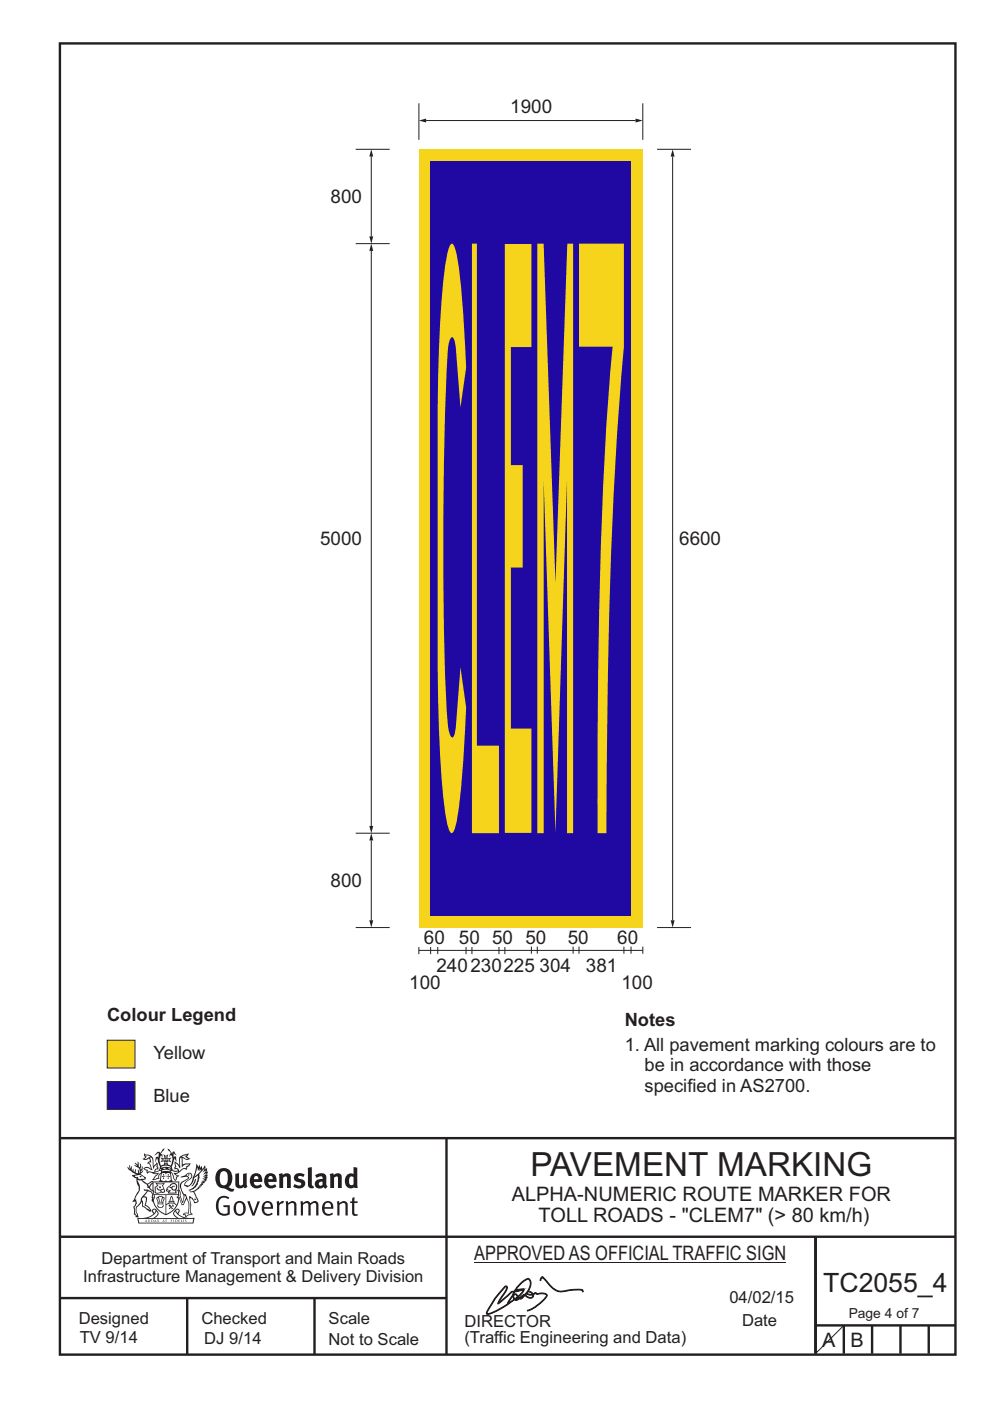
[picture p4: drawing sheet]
<svg xmlns="http://www.w3.org/2000/svg" width="210mm" height="297mm" viewBox="0 0 210 297" stroke-linecap="round" stroke-linejoin="round" font-family="sans-serif">
<g fill="none" stroke="#231f20" stroke-width=".51">
<path d="M12.7 9.2h190v278h-190zM12.7 241.3h189.9M94.7 241.4v45.8M12.7 275.2h82M12.7 262.2h190.1M39.7 275.2v12M66.7 275.2v12M173 262.2v24.8M173 281h29.7M179 281v6M185 281v6M191 281v6"/>
<path d="M197 281v6"/>
</g>
<path d="M100.6 267.7h66.2" fill="none" stroke="#231f20" stroke-width=".21"/>
<g fill="#231f20">
<path d="M47 248.5a2.55 2.55 0 0 0 0 2.7l.3 .1a.81 .81 0 0 0 1-.9v-.6a1.04 1.04 0 0 0-1.1-1.5zM46.3 248.1a1.82 1.82 0 0 1 2.1-.2 1.82 1.82 0 0 1 .9 1.9 2.29 2.29 0 0 1-.8 1.9l.7 .3h.5l-.2 .6a2.87 2.87 0 0 1-2-.7 2.12 2.12 0 0 1-1.7-3.1z" fill-rule="evenodd"/>
<path d="M49.9 248.9l.8-.2v2a.46 .46 0 0 0 .2 .6 .46 .46 0 0 0 .7-.2v-2.2l.7-.2v2.4l.2 .5-.6 .4-.2-.3a1.02 1.02 0 0 1-1.2 .2 1.02 1.02 0 0 1-.6-1.1z" fill-rule="evenodd"/>
<path d="M54 249.5l-.1 .5h.9a.49 .49 0 0 0-.2-.6 .49 .49 0 0 0-.6 .1zM53.4 249.2a1.34 1.34 0 0 1 1.6-.3 1.34 1.34 0 0 1 .6 1.5v.2h-1.7a.77 .77 0 0 0 .5 .8 .77 .77 0 0 0 .9-.3l.3 .4a1.59 1.59 0 0 1-2.1 .2 1.59 1.59 0 0 1-.4-2z" fill-rule="evenodd"/>
<path d="M57 249.5l-.1 .5h.9a.49 .49 0 0 0-.2-.6 .49 .49 0 0 0-.6 .1zM56.4 249.2a1.34 1.34 0 0 1 1.6-.3 1.34 1.34 0 0 1 .7 1.5v.2h-1.8a.77 .77 0 0 0 .5 .8 .77 .77 0 0 0 .9-.3l.3 .4a1.59 1.59 0 0 1-2 .2 1.59 1.59 0 0 1-.5-2z" fill-rule="evenodd"/>
<path d="M59.1 248.9l.8-.2 .1 .4a.95 .95 0 0 1 1-.3 .95 .95 0 0 1 .7 .8v2.3h-.8v-2.3a.46 .46 0 0 0-.8 .1v2.2h-.9z" fill-rule="evenodd"/>
<path d="M62.5 249.1a1.75 1.75 0 0 1 2.1-.1l-.2 .5-.6-.2a.43 .43 0 0 0-.6 .3l.4 .3a1.04 1.04 0 0 1 1.2 1.2 1.04 1.04 0 0 1-1.4 .9l-1.2-.4 .3-.6 1 .4 .4-.4a.88 .88 0 0 0-1-.5l-.4-.2-.1-.4z" fill-rule="evenodd"/>
<path d="M65.3 247.6l.8-.2 .1 3.8 .2 .2 .2 .5a.88 .88 0 0 1-1-.1 .88 .88 0 0 1-.3-1z" fill-rule="evenodd"/>
<path d="M67.8 250.6a.43 .43 0 0 0-.1 .7 .43 .43 0 0 0 .7-.1v-.7zM66.8 249.2a1.7 1.7 0 0 1 2.4 .1v1.8l.3 .4-.4 .5-.5-.3a1.03 1.03 0 0 1-1.7-.2 1.03 1.03 0 0 1 .8-1.5h.7v-.4a.8 .8 0 0 0-1.2 .1z" fill-rule="evenodd"/>
<path d="M69.9 248.9l.8-.2 .1 .4a.95 .95 0 0 1 1-.3 .95 .95 0 0 1 .7 .8v2.3h-.8v-2.3a.46 .46 0 0 0-.8 .1v2.2h-.8z" fill-rule="evenodd"/>
<path d="M74.3 249.5a1.48 1.48 0 0 0 0 1.7l.4 .1 .3-.2v-1.5l-.3-.2zM75 247.4l.8 .2 .1 4.3h-.7l-.1-.2a1.26 1.26 0 0 1-1.4 0 1.26 1.26 0 0 1-.6-1.3 1.29 1.29 0 0 1 .5-1.3 1.29 1.29 0 0 1 1.4-.2z" fill-rule="evenodd"/>
<path d="M46.4 253.9a1.72 1.72 0 0 1 2.2 0l-.2 .3a1.24 1.24 0 0 0-1.4-.1 1.24 1.24 0 0 0-.7 1.3 1.49 1.49 0 0 0 1.3 2l.7-.2v-1.3h-.9l-.1-.4h1.4v2a1.93 1.93 0 0 1-2.2-.1 1.93 1.93 0 0 1-.7-2.2l.2-.7z" fill-rule="evenodd"/>
<path d="M50.3 255.2a1.65 1.65 0 0 0 .3 2.2 .99 .99 0 0 0 1-1.5 .78 .78 0 0 0-.4-.8 .78 .78 0 0 0-.9 .1zM50 254.9a1.33 1.33 0 0 1 1.6-.1 1.33 1.33 0 0 1 .5 1.5 1.31 1.31 0 0 1-1.3 1.5 1.31 1.31 0 0 1-1.3-1.6l.1-.5z" fill-rule="evenodd"/>
<path d="M52.5 254.7l.4-.1 .9 2.6 .8-2.5h.5l-1.1 3h-.5z" fill-rule="evenodd"/>
<path d="M56.2 255.2l-.2 .7h1.4a.7 .7 0 0 0-.3-.8 .7 .7 0 0 0-.9 .1zM55.9 255a1.22 1.22 0 0 1 1.5-.2 1.22 1.22 0 0 1 .5 1.5h-1.9a.93 .93 0 0 0 .5 1 .93 .93 0 0 0 1.2-.2l.1 .3a1.43 1.43 0 0 1-1.7 .1 1.43 1.43 0 0 1-.6-1.7z" fill-rule="evenodd"/>
<path d="M58.7 254.8l.4-.2 .1 .5 .4-.3 .6-.2-.2 .6a.66 .66 0 0 0-.8 .6v1.9h-.4z" fill-rule="evenodd"/>
<path d="M60.6 254.8l.4-.2 .1 .5a.94 .94 0 0 1 1-.4 .94 .94 0 0 1 .8 .7v2.3h-.5l-.1-2.5a.81 .81 0 0 0-1.2 .3v2.2h-.4z" fill-rule="evenodd"/>
<path d="M63.7 254.7l.5-.1 .1 .5 .4-.3a.78 .78 0 0 1 1.1 .3 .9 .9 0 0 1 1-.5 .9 .9 0 0 1 .7 .8v2.3h-.4l-.1-2.5a.67 .67 0 0 0-1.1 .3v2.2h-.5v-2.4l-.4-.2-.7 .4v2.2h-.5z" fill-rule="evenodd"/>
<path d="M69 255.2l-.2 .7h1.4a.7 .7 0 0 0-.3-.8 .7 .7 0 0 0-.9 .1zM68.7 255a1.22 1.22 0 0 1 1.5-.2 1.22 1.22 0 0 1 .5 1.5h-1.9a.93 .93 0 0 0 .5 1 .93 .93 0 0 0 1.2-.2l.1 .3a1.44 1.44 0 0 1-1.7 .1 1.44 1.44 0 0 1-.6-1.7z" fill-rule="evenodd"/>
<path d="M71.4 254.8l.5-.2 .1 .5a.94 .94 0 0 1 1-.4 .94 .94 0 0 1 .7 .7v2.3h-.4l-.1-2.5a.81 .81 0 0 0-1.2 .3v2.2h-.5z" fill-rule="evenodd"/>
<path d="M74.7 254l.5-.2v.9h.7l-.1 .4h-.7l.1 2.2 .1 .1h.5l.1 .3a.75 .75 0 0 1-1.2-.6v-2h-.4v-.4h.4z" fill-rule="evenodd"/>
<path d="M30.8 244.9l1.1 .3-.9 .5h-.4l.5-.5zM31.8 245.5l.2-.1a2.44 2.44 0 0 1 .4 2l.1 .4 .7-1-.1 .6 .3 .3a.57 .57 0 0 0-.6 .8l-1-.2-.5 .2 .1-.5-.7-.2 .6-.2 1 .5 .1-.1-.6-1.3-.2-.1 .5-.1zM30.7 244.5l-.2 .4 .3 .4-.6 .4a1.04 1.04 0 0 0 1.4-.1l.2 .7h-.4l-.2 .4a.94 .94 0 0 1 .9 1.1l-.2-.1a1.16 1.16 0 0 0-1.5-.1l.3 .4 .4 .2 .1 .5 .2 .2v-.2a.94 .94 0 0 1 1.1 .2h.9l-1.2 1.2a1.13 1.13 0 0 0 1.2-.2l.4-.1-.1-.4 .5-.7a.83 .83 0 0 0-.6 1.1l-.3-.1-.7 .3 1.1-1.4-.5 .2-.5-.1 1.3-.5-.2-.2-.8 .4v-.3l.2-.2 .3 .1 .1-.3-.2-.4v-.6l-.2-.3-.6 .9v-.7a1.42 1.42 0 0 0-1.7-1.8z" fill-rule="evenodd"/>
<path d="M38.5 245.3l.5-.3 .7-.1-.6 .3 .8 .5h-.3zM38.3 245.5h.2l.1 2a1.69 1.69 0 0 1 1.5-.7l-.7 .5 .1 .5a1.1 1.1 0 0 0-1.5 .6l-.1-.5-.2-.2h-.5l.2-.4-.2-.7a1.42 1.42 0 0 1 .8 1.1l.2-.1zM37.1 246.2l.1 1-.2 .3v.5l.6-.1 .1 .2a.96 .96 0 0 1-1.1-.1l-.1 .1a1.06 1.06 0 0 0 1.3 .2v.1a.72 .72 0 0 1-1 .2l.3 .5 .6 .3-.4 .1-.1 .7-.3-.4-.3-1.1-.4-.4 .4 .9a1.54 1.54 0 0 0 .6 1.2l.2-.3a.58 .58 0 0 1 .5-.7l.1-.2h-.3l-.4-.3 .9-.5a.93 .93 0 0 1 1.1-.5l.1 .2 .2-.1 .1-.5a.99 .99 0 0 0 .7-.9l-1.3 .1-.4 .3v-1.5l.9 .4 .8-.3h-.3l-.5-.4 .4-.7-.7 .2a1.46 1.46 0 0 0-1.3 2.1v.4l-.2-.4z" fill-rule="evenodd"/>
<path d="M35.6 248.9l.2 .1-.1 .4h.3l-.3 .1v.5l-.1-.6h-.3l.3-.1z" fill-rule="evenodd"/>
<path d="M34.6 248.9l.2 .1-.1 .3 .4 .1h-.4v.6l-.1-.5-.3-.1h.3z" fill-rule="evenodd"/>
<path d="M34.3 248.8a.57 .57 0 0 1 .9 .2 .57 .57 0 0 1 .9-.2l.2 1.4-.2 .1a.57 .57 0 0 1-.9-.1 .69 .69 0 0 1-1.1 0zM34.2 248.1l-.3 2.1-.2 .4h2.9l-.1-.4-.3-2.1h-.2v.3l-.8-.1-.9 .1 .1-.3z" fill-rule="evenodd"/>
<path d="M34.2 252.4a.3 .3 0 0 0 .6 0 .3 .3 0 0 0-.6 0zM33.3 251l.3 .3-.3 .3a.79 .79 0 0 0 0 1.3l.8-.2-.1-.3a.55 .55 0 0 1-.7-.6h.1l.1 .3 .4 .1 .8-.2-.4-.7 .4-.3-.7 .1zM33 250.7l1.1 .2 .9-.2-.4 .7 .4 1.1a.56 .56 0 0 1-.8 .3l-.2 .1a.73 .73 0 0 1-.9 .1 .73 .73 0 0 1-.3-.9v-.4l.5-.4z" fill-rule="evenodd"/>
<path d="M35.6 251.9l.7-.5a.58 .58 0 0 1 1-.1 .58 .58 0 0 1-.5 .9l-.2-.3a.43 .43 0 0 1 .6-.3v-.1a.57 .57 0 0 0-.8 .2l-.2-.1-.3 .2 .4 .1a.55 .55 0 0 0 .9 .5v.5h-1.3l.3-.4-.1-.2-.6 .1 .2-.2-.2-.1zM35.4 251.8l-.1 .2a.39 .39 0 0 0 .2 .7l.3-.1-.2 .5h1.9l-.1-.8a.86 .86 0 0 0-.1-1.4 .86 .86 0 0 0-1.3 .4z" fill-rule="evenodd"/>
<path d="M36 254.8h.8v.2h-.8zM36.4 253.8l.2 .8h-.4zM36.4 253.5l-.3 .5-.1 .6h-.2v.4l-.7 .4 .1 .2a1.48 1.48 0 0 1 2.2 .1l.2-.1-.6-.5v-.5h-.2l-.1-.6z" fill-rule="evenodd"/>
<path d="M35.8 255.4l.3 .1 .2 .3 .3-.2-.2-.2a.38 .38 0 0 1 .4 .5l-.1-.2-.3 .3 .3 .2-.3 .2-.1-.3-.4 .3-.1-.2 .4-.3-.2-.1-.1 .1z" fill-rule="evenodd"/>
<path d="M34.5 254h.2v.2l-.3 .6h-.1zM33.6 255.3h.9v.2a.55 .55 0 0 1-.8 .4v-.2h-.2zM33.4 254h.2l.2 .8h-.2zM33.6 255h.8l.1 .1-.8 .1zM33.8 253.7h.5l-.2 1.1h-.2zM33.3 253.8l-.1 .3 .3 1.2a.48 .48 0 0 0-.1 .5 .48 .48 0 0 0 .4 .3l.6-.1a.49 .49 0 0 0 .2-.7l.3-1.2-.1-.3a1.42 1.42 0 0 0-1.5 0z" fill-rule="evenodd"/>
<path d="M33.6 251.6h.5l.1 .3h-.4z" fill-rule="evenodd"/>
<path d="M41.3 250.1l.3-.2-.2 .9-.6 .7h-.2l.5-.7z" fill-rule="evenodd"/>
<path d="M39.7 249l.3-.2 .5 .2a.88 .88 0 0 1-.6 1.1 1.22 1.22 0 0 0-.8 1.3l.5 .2a.72 .72 0 0 0 .9-.4l.5-.8 .2-.6 .8-.6v.3a2.85 2.85 0 0 1-2 2.8l.1 .1a2.13 2.13 0 0 0 1.9-1.5l-.1-.2a2.01 2.01 0 0 0 .3-1.8l1.2-1.3-.4 1 .7-.5-.7 1 .8-.4-.8 .8 .7-.1-.9 .5 .8-.1-.8 .4h.7l-.8 .3 .3 .2h-.4l.2 .4-.4-.1 .2 .3h-.4l.1 .3h-.1a2.16 2.16 0 0 1-2 1l.1 .2h.4a.76 .76 0 0 1 .7 .7l.5 1.2-.6 .2a1.45 1.45 0 0 0-1.2-1.3l.3 1.8-.1 1.9 .4 .2a1.07 1.07 0 0 0-1.2 .4v-.3l-.5-.2a.87 .87 0 0 1 1-.1l.1-.7a4.4 4.4 0 0 0-.6-3.1l-.1-.3h-.2a2.16 2.16 0 0 1-.7-2.2l.3-.3 1.2-.8a.55 .55 0 0 0-.4-.7zM37.8 252.4a.76 .76 0 0 1 .3 1.1l.6 1.6 .4-1.7 .2 .1a.61 .61 0 0 1-.1 .9l-.3 .9h-.2l-.7-1.6-.3 .1a1.18 1.18 0 0 0 .1-1.4zM41.8 247.5l.2 .8 .3-.6v.6l.3-.5a1.9 1.9 0 0 1-1.1 1.4l-.3 .3zM38.2 249.6l1.4-.1 .2 .1v.3l-.5 .3a1.26 1.26 0 0 0-1 1.9l.2 .7a1.84 1.84 0 0 1 .2 2l-.4-1.3a.96 .96 0 0 0-.4-1.3l-.4 .3a.78 .78 0 0 1-.1 1.3l.2 .2h.4l.4 1.1a.38 .38 0 0 0 .2 .4 .38 .38 0 0 0 .4-.1l.6-1.2a2.94 2.94 0 0 1 .3 2.5v.5l-.8-.1-.3 .4v.2l.4-.1 .1 .4 .2 .1a1.02 1.02 0 0 1 1.3-.5l-.1-.4-.3-.1 .2-1.7-.3-1.4 .1 .1a1.14 1.14 0 0 1 .7 .9 .63 .63 0 0 0 .9-.2 .63 .63 0 0 0-.2-.8l-.6-1.3 .9-.6 .2-.3 .2-.1v-.2h.3l-.1-.3h.4l-.1-.3 .5-.1-.2-.2 .5-.4 .1-.2-.3 .1 .5-.6-.3 .1 .3-.6-.4 .1 .4-.5v-.3l-.3 .2 .1-.6v-.3l-.4 .3-.1-.8-.5 .8-.2-.7-.2 .5-.3-.8-.1 .6-.5-.8-.1 1.4-.7 1.9a1.81 1.81 0 0 1-.9 1.4l-.6-.2a1.75 1.75 0 0 1 1.1-1.2 .75 .75 0 0 0 .1-1.3 .75 .75 0 0 0-1.2 .5z" fill-rule="evenodd"/>
<path d="M41.2 254.2l.3-.1 .1 .3h-.4z" fill-rule="evenodd"/>
<path d="M29.4 258.4h11.6l-.2 .8h-11.3zM31.3 258.2l.5-.1a2.48 2.48 0 0 0 1.4-1.3l.2 .6-.5 .5-.4 .3zM32.5 256.6l.3-.2 .2 .2-.3 .6zM37.2 256.8a2.65 2.65 0 0 0 1.8 1.4h-1.1l-.5-.3-.5-.5zM37.4 256.6l.2-.2 .3 .2-.3 .6zM29.2 258.2l.1 1.2h11.7l.3-1.1-.2-.1a4.1 4.1 0 0 1-3.3-.9l.3-.4-.1-.5a1.06 1.06 0 0 0-1.3 .9l.2 .4 .6 .5h-4.7l.3-.1a.84 .84 0 0 0 .6-.7 .84 .84 0 0 0-.5-.9l-.3-.2-.5 .1-.1 .5 .3 .4a4.2 4.2 0 0 1-3.4 .9z" fill-rule="evenodd"/>
<path d="M31 258.7l.1 .2h-.2zM31 258.6l-.3 .5 .4-.1 .2 .1z" fill-rule="evenodd"/>
<path d="M31.3 258.6h.2v.4a.25 .25 0 0 0 .3-.1 .25 .25 0 0 0-.1-.3h.1a.29 .29 0 0 1 0 .4 .29 .29 0 0 1-.4 0 .29 .29 0 0 1 0-.4z" fill-rule="evenodd"/>
<path d="M32.2 258.6a.22 .22 0 0 1 .3 .2 .22 .22 0 0 1-.3 .2zM32 258.6v.5a.33 .33 0 0 0 .5-.1 .33 .33 0 0 0 0-.4 .33 .33 0 0 0-.5 0z" fill-rule="evenodd"/>
<path d="M32.9 258.7l.1 .2h-.2zM32.9 258.6l-.2 .5 .3-.1 .2 .1z" fill-rule="evenodd"/>
<path d="M33.3 258.6h.2v.2l.3-.2-.2 .2 .2 .3-.3-.2-.1 .2h-.1l.2-.3z" fill-rule="evenodd"/>
<path d="M34.7 258.7l.1 .2h-.2zM34.7 258.6l-.3 .5 .4-.1 .2 .1z" fill-rule="evenodd"/>
<path d="M35 258.6h.4h-.1v.5h-.2l.1-.5z" fill-rule="evenodd"/>
<path d="M36.2 258.6h.3h-.2v.2h.2h-.2l.1 .3h-.2z" fill-rule="evenodd"/>
<path d="M36.7 258.6h.2v.5h-.2z" fill-rule="evenodd"/>
<path d="M37.3 258.6a.22 .22 0 0 1 .3 .2 .22 .22 0 0 1-.3 .2zM37.1 258.6v.5a.33 .33 0 0 0 .5-.1 .33 .33 0 0 0 0-.4 .33 .33 0 0 0-.5 0z" fill-rule="evenodd"/>
<path d="M37.8 258.6h.3h-.1v.2h.1h-.1v.2l.1 .1h-.3z" fill-rule="evenodd"/>
<path d="M38.3 258.6h.3l-.1 .4 .2 .1h-.4z" fill-rule="evenodd"/>
<path d="M38.9 258.6h.2v.5h-.2z" fill-rule="evenodd"/>
<path d="M39.3 258.6h.2l-.2 .1 .2 .2-.1 .2h-.1v-.2l.2 .1z" fill-rule="evenodd"/>
<path d="M34.2 247.4a1.51 1.51 0 0 1 2 .2 2.67 2.67 0 0 0-2.1 0zM35.7 247.6l.4 .2 .1 .2-.4-.1zM34.6 247.7l.4-.1 .2 .2h-.4zM34 247.9l.3 .1-.3 .1zM34.9 246.9l.3-.2 .2 .2zM34.9 245.7h.2v.4h-.2zM35 245.1l.2 .2 .2-.2-.1 .4h-.2zM35.1 246.3h.2l.1 .4-.2-.2-.2 .2zM35.3 245.7h.2v.4h-.2zM34.4 245.7l.3 .1v.2l-.3 .1 .2-.2zM35.7 245.8l.3-.1-.2 .2 .2 .2-.4-.1zM32.7 244.9l1-.5-.1 1-.2-.1-.4 .1-.2 1.1 .5-1 .2 .9a1.84 1.84 0 0 1 .3 1.7l.4 .1a2.48 2.48 0 0 1 2.2 .1l.2-.3-.2-.7 .7-1.7 .4 .6-.2-1-.2-.1-.2 .3v-.9l.6 .4-.6-.7h-.3l-.1 .4-.5-.8-.5-.3 .2 .4 .5 .6-.4 .7 .4-.3a2.06 2.06 0 0 1 0 2.2l-.6-.2-.1-.6 .1-.1 .8 .2-.4-.5 .4-.5-.7 .2-.2-.2 .2-.7-.5 .4-.5-.4 .2 .7-.2 .2-.7-.2 .4 .5-.4 .5 .7-.2 .2 .1-.2 .6-.5 .2a2.02 2.02 0 0 1 0-2.2l.3 .5-.1-.6-.3-.1 .8-1.2-.5 .3-.4 .7-.2-.3a.8 .8 0 0 0-.8 .5z" fill-rule="evenodd"/>
<path d="M29.2 250.1l.3 .2a.61 .61 0 0 1 .8 .3l.3 .2a.8 .8 0 0 1 .6 1l.4 .1 .5 .6a1 1 0 0 1 .5 1l-.1 .7v-.5h-.1a.96 .96 0 0 0-.8-1.3l-.3-.2h-.6l-.1-.1-.2 .1 .2 .3h.5l-1.1 1.4-.2 .9-.4 .6a1.33 1.33 0 0 0-.5 1.8l.2 .5a1.26 1.26 0 0 1-.5-1.4l-.1-.4a1.56 1.56 0 0 0 .4-1.7l-.3 .2 .2-.5a3.2 3.2 0 0 0 .7-3zM30.4 253.9h.4a2.06 2.06 0 0 1-.1 1.6l.7 .5 .4 .5-.6-.2-.8-.6-.1-.9a.51 .51 0 0 1 .1-.9zM28.6 249.3a1.52 1.52 0 0 1 2.1 .6l-1.1 .1-.2-.1-.2-.4-.4 .1zM27.5 247v.8l-.3-.4-.2 .1a3.1 3.1 0 0 0 2 1.5l-1 .1 .5 .6 .5 .1v1.1a1.84 1.84 0 0 1-.2 2.5l-.4 .9-.4 .4 .3 .1 .4-.1 .1 .4-.2 .5-.3 .2 .1 1.8 .2-.1 .2 .6h.2l.4-.1-.1-.5a1.3 1.3 0 0 1-.1-1.6l.8-1.1 .2 1.1 .6 .2 .4 .6 .2-.2 .2 .4 .5-.1a1.85 1.85 0 0 0-1.2-1.3l.1-.3a1.39 1.39 0 0 0 0-1.5h-.5l.5-.6a.66 .66 0 0 1 .9-.4 .66 .66 0 0 1 .3 .9l-.1 .4h.2v.1l-.2 .3 .2 .5 .2-.3a2.24 2.24 0 0 0 .1-2.2 .73 .73 0 0 1-.7-.6 .73 .73 0 0 1 .5-.8l.1-.2a.94 .94 0 0 0-.9 .8 .48 .48 0 0 1-.1-.5 .48 .48 0 0 1 .5-.3l.5-.3a.51 .51 0 0 0-.8 .2l-.5 .3-1-.8 .6-.1 .1-.5-1.1-.7 .5-.4v-.4l-.5 .5 .1-.2a.69 .69 0 0 0 .2-1.1v.5l-.3 .2 .1-1.1-.3-.2 .1 .6-.1 .2-.4-1.2v.6l-.7-.3 .6 .6-.6-.2 .2 .3a1 1 0 0 1 .8 1.5l-.2-.8v.8l-.5-.2-.1-.7-.2 .6-.2-.1v-.6l-.2 .4-.2-.2 .1-.7-.2 .5z" fill-rule="evenodd"/>
<path d="M29.5 249.5l.3-.2 .3 .3z" fill-rule="evenodd"/>
<path d="M32.4 250.5h5.6v2l-.2-.1v-1.7h-5.2v2.5h5.2v-.8l.1 .2-.1 1.1v-.3h-2.5v4a4.1 4.1 0 0 0 2.6-3.6l.1-.1a4 4 0 0 1-2.8 3.9 4.2 4.2 0 0 1-2.8-4.7l.1 1.3 .1-.1a3.8 3.8 0 0 0 2.5 3.3v-4h-2.5l-.2-.9z" fill-rule="evenodd"/>
<circle cx="40" cy="249.1" r=".17"/>
</g>
<path d="M22.7 229.3h5.9v5.9h-5.9z" fill-rule="evenodd" fill="#1f09a2" stroke="#231f20" stroke-width=".21"/>
<path d="M22.7 220.5h5.9v5.9h-5.9z" fill-rule="evenodd" fill="#f5d41b" stroke="#231f20" stroke-width=".21"/>
<path d="M139.4 31.7h7.2M142.7 33.2v161.9M139.4 196.7h7.2" fill="none" stroke="#231f20" stroke-width=".21"/>
<g fill="#231f20">
<path d="M142.7 31.7l.4 1.5h-.8z"/>
<path d="M142.3 195.1h.8l-.4 1.6z"/>
</g>
<path d="M90.4 25.6h44.4" fill="none" stroke="#231f20" stroke-width=".21"/>
<g fill="#231f20">
<path d="M134.8 25.1l1.5 .5-1.5 .4z"/>
<path d="M88.8 25.6l1.6-.5v.9z"/>
</g>
<path d="M88.8 21.9v7.7M136.3 21.9v7.7M75.4 51.7h7.3M78.7 53.2v121.9M75.4 176.7h7.3" fill="none" stroke="#231f20" stroke-width=".21"/>
<g fill="#231f20">
<path d="M78.7 51.7l.5 1.5h-.9z"/>
<path d="M78.3 175.1h.9l-.5 1.6z"/>
</g>
<path d="M78.7 178.2v16.9M75.4 196.7h7.3" fill="none" stroke="#231f20" stroke-width=".21"/>
<g fill="#231f20">
<path d="M78.3 195.1h.9l-.5 1.6z"/>
<path d="M78.7 176.7l.5 1.5h-.9z"/>
</g>
<path d="M75.4 31.7h7.3M78.7 33.2v16.9" fill="none" stroke="#231f20" stroke-width=".21"/>
<g fill="#231f20">
<path d="M78.3 50.1h.9l-.5 1.6z"/>
<path d="M78.7 31.7l.5 1.5h-.9z"/>
</g>
<path d="M88.8 31.7h47.5v165h-47.5z" fill="#f5d41b"/>
<path d="M91.3 34.2h42.5v160h-42.5z" fill="#1f09a2"/>
<g fill="#f5d41b">
<path d="M95.7 51.7l.4 .1a13.6 13.6 0 0 1 1.3 5.5l.9 10.4 .6 10.2-1.2 8.5-1-12.1a4.5 4.5 0 0 0-.7-2.8h-.2a2.81 2.81 0 0 0-.7 2 833.3 833.3 0 0 0-.3 78.1l.3 2.8a3 3 0 0 0 .7 2l.3-.1a4.6 4.6 0 0 0 .6-2.7l1-12.1 1.2 8.5-.9 14.2a65.2 65.2 0 0 1-1.6 11.6l-.3 .7-.3 .2-.4-.3a37.4 37.4 0 0 1-1.7-10.7l-.6-10.2-.3-12.5v-53.4a264.7 264.7 0 0 1 1.7-33.7 8.1 8.1 0 0 1 1.2-4.2z" fill-rule="evenodd"/>
<path d="M100.1 51.7h1.1v106.4h4.6v18.6h-5.7z" fill-rule="evenodd"/>
<path d="M107.1 51.7h5.6v21.9h-4.3v25h2.5v21.7h-2.5v34.2h4.3v22.1h-5.6z" fill-rule="evenodd"/>
<path d="M114 51.7h1.3l2.5 71.9 2.5-71.9h1.3v125h-1.3v-74.9l-2.5 74.9-2.5-74.9v74.9h-1.3z" fill-rule="evenodd"/>
<path d="M122.8 51.7h9.5v21.8a1116.9 1116.9 0 0 0-3.6 94.3l-.1 8.9h-1.8a1320.4 1320.4 0 0 1 2.2-92.2l.9-11h-7.1z" fill-rule="evenodd"/>
</g>
<g fill="none" stroke="#231f20" stroke-width=".21">
<path d="M88.8 201.5h47.5M88.8 200.8v1.5M91.3 200.8v1.5M92.8 200.8v1.5M98.8 200.8v1.5M100.1 200.8v1.5M105.8 200.8v1.5M107.1 200.8v1.5M112.7 200.7v1.5M114 200.7v1.5M121.6 200.7v1.5M122.8 200.7v1.5"/>
<path d="M132.3 200.7v1.5M133.8 200.7v1.5M136.3 200.7v1.5M179 281l-6 6"/>
</g>
<path d="M114.9 270.8l.2-.1 .9 .9a4.5 4.5 0 0 0 3 2.1l2-.3a3.9 3.9 0 0 1 2.6 .2l.1 .2-.1 .1-.2-.3h-2.4a3.9 3.9 0 0 1-4.6-1.3l-1.4-1.5-.3 .7h-.1zM107.1 272.7l.3-.1 .2 .2-.1 .7-1.7 2.7 2-1.7a1.43 1.43 0 0 1 1.3-.7 6.4 6.4 0 0 1 2.9-2.8 1.1 1.1 0 0 1 .6 1.7l-.5 1.1 .6 .1 .4 .4 .3-.2 .8 .1a2.31 2.31 0 0 1 1.7 .2l.2 .2a7.5 7.5 0 0 1-4.2 3.4v-.2a7.7 7.7 0 0 0 4-3.2 1.44 1.44 0 0 0-1.5-.3l-.4 .1-.5-.2-.3 .2a.73 .73 0 0 1-.7 .9l-.6-.2-.6-.4a1.32 1.32 0 0 1-1.3 .7l-.4 .3a1.2 1.2 0 0 0-1.4 .5l-.5 .4a9.7 9.7 0 0 1-4.5 2v-.1a18.5 18.5 0 0 1 3.9-5.8zM111.7 274.2l-.2 .4 .9 .5 .5-.1 .1-.5a1.2 1.2 0 0 1-1.3-.3zM110.4 272.2l-.9 1.3 1.5-.3 .2 .2a2.73 2.73 0 0 1-1.3 1.6l.1 .2 .7-.5a2.88 2.88 0 0 0 1.6-3.2 .48 .48 0 0 0-.4-.3 .48 .48 0 0 0-.5 .3zM111.9 274l-.1 .1a.91 .91 0 0 0 1.1 .3l-.6-.4zM109.3 273.6v.1l1.2-.3zM109.2 273.9l-.3 .6 .5-.2 .4 .6a2.34 2.34 0 0 0 1.2-1.5zM107.2 272.8a19.2 19.2 0 0 0-3.9 5.7 9.5 9.5 0 0 0 4.3-2l1.4-2.6-.5 .1-2.1 1.9-.8 .5a3.3 3.3 0 0 1 1-1.8l.7-1.1 .1-.7zM108.7 274.8l-.9 1.5 1.3-.8zM108.9 274.7l.3 .7a.47 .47 0 0 0 .4-.4 .47 .47 0 0 0-.2-.5zM109.3 275.5h.3l.3-.2-.1-.2zM110.3 275.3l.3-.1 .6-.6z" fill="#231f20" stroke="#231f20" stroke-width=".21"/>
<text font-size="7.1" fill="#231f20" x="112.5" y="249.4">PAVEMENT MARKING</text>
<text font-size="5.6" fill="#231f20" x="174.6" y="273.9">TC2055_4</text>
<g font-size="4.2" fill="#231f20">
<text x="108.6" y="254.6">ALPHA-NUMERIC ROUTE MARKER FOR</text>
<text x="114.2" y="259.2">TOLL ROADS - &quot;CLEM7&quot; (&gt; 80 km/h)</text>
<text x="100.6" y="267.2">APPROVED AS OFFICIAL TRAFFIC SIGN</text>
<text x="174.4" y="285.6">A</text>
<text x="180.4" y="285.6">B</text>
</g>
<g font-size="4" fill="#231f20">
<text x="108.2" y="24.1">1900</text>
<text x="70.1" y="43.1">800</text>
<text x="67.9" y="115.5">5000</text>
<text x="144.1" y="115.6">6600</text>
<text x="70.1" y="188.1">800</text>
<text x="89.9" y="200.2">60</text>
<text x="97.3" y="200.2">50</text>
<text x="104.4" y="200.2">50</text>
<text x="111.4" y="200.2">50</text>
<text x="120.4" y="200.2">50</text>
<text x="130.9" y="200.2">60</text>
<text x="86.8" y="209.7">100</text>
<text x="92.6" y="206.1">240230225</text>
<text x="114.5" y="206.1">304</text>
<text x="124.3" y="206.1">381</text>
<text x="131.8" y="209.7">100</text>
</g>
<g font-size="3.9" fill="#231f20">
<text x="22.7" y="216.4">Colour Legend</text>
<text x="132.5" y="217.6">Notes</text>
<text x="32.5" y="224.5">Yellow</text>
<text x="132.5" y="222.8">1. All pavement marking colours are to</text>
<text x="136.7" y="227.1">be in accordance with those</text>
<text x="32.5" y="233.6">Blue</text>
<text x="136.7" y="231.4">specified in AS2700.</text>
</g>
<g font-size="3.5" fill="#231f20">
<text x="21.5" y="267.9">Department of Transport and Main Roads</text>
<text x="17.7" y="271.8">Infrastructure Management &amp; Delivery Division</text>
<text x="16.7" y="280.7">Designed</text>
<text x="42.7" y="280.7">Checked</text>
<text x="69.7" y="280.7">Scale</text>
<text x="98.5" y="281.4">DIRECTOR</text>
<text x="154.7" y="276.2">04/02/15</text>
<text x="157.4" y="281.2">Date</text>
<text x="16.9" y="284.8">TV 9/14</text>
<text x="43.3" y="284.9">DJ 9/14</text>
<text x="69.7" y="285.2">Not to Scale</text>
<text x="98.5" y="284.8">(Traffic Engineering and Data)</text>
</g>
<text font-size="2.9" fill="#231f20" x="180" y="279.4">Page 4 of 7</text>
</svg>
